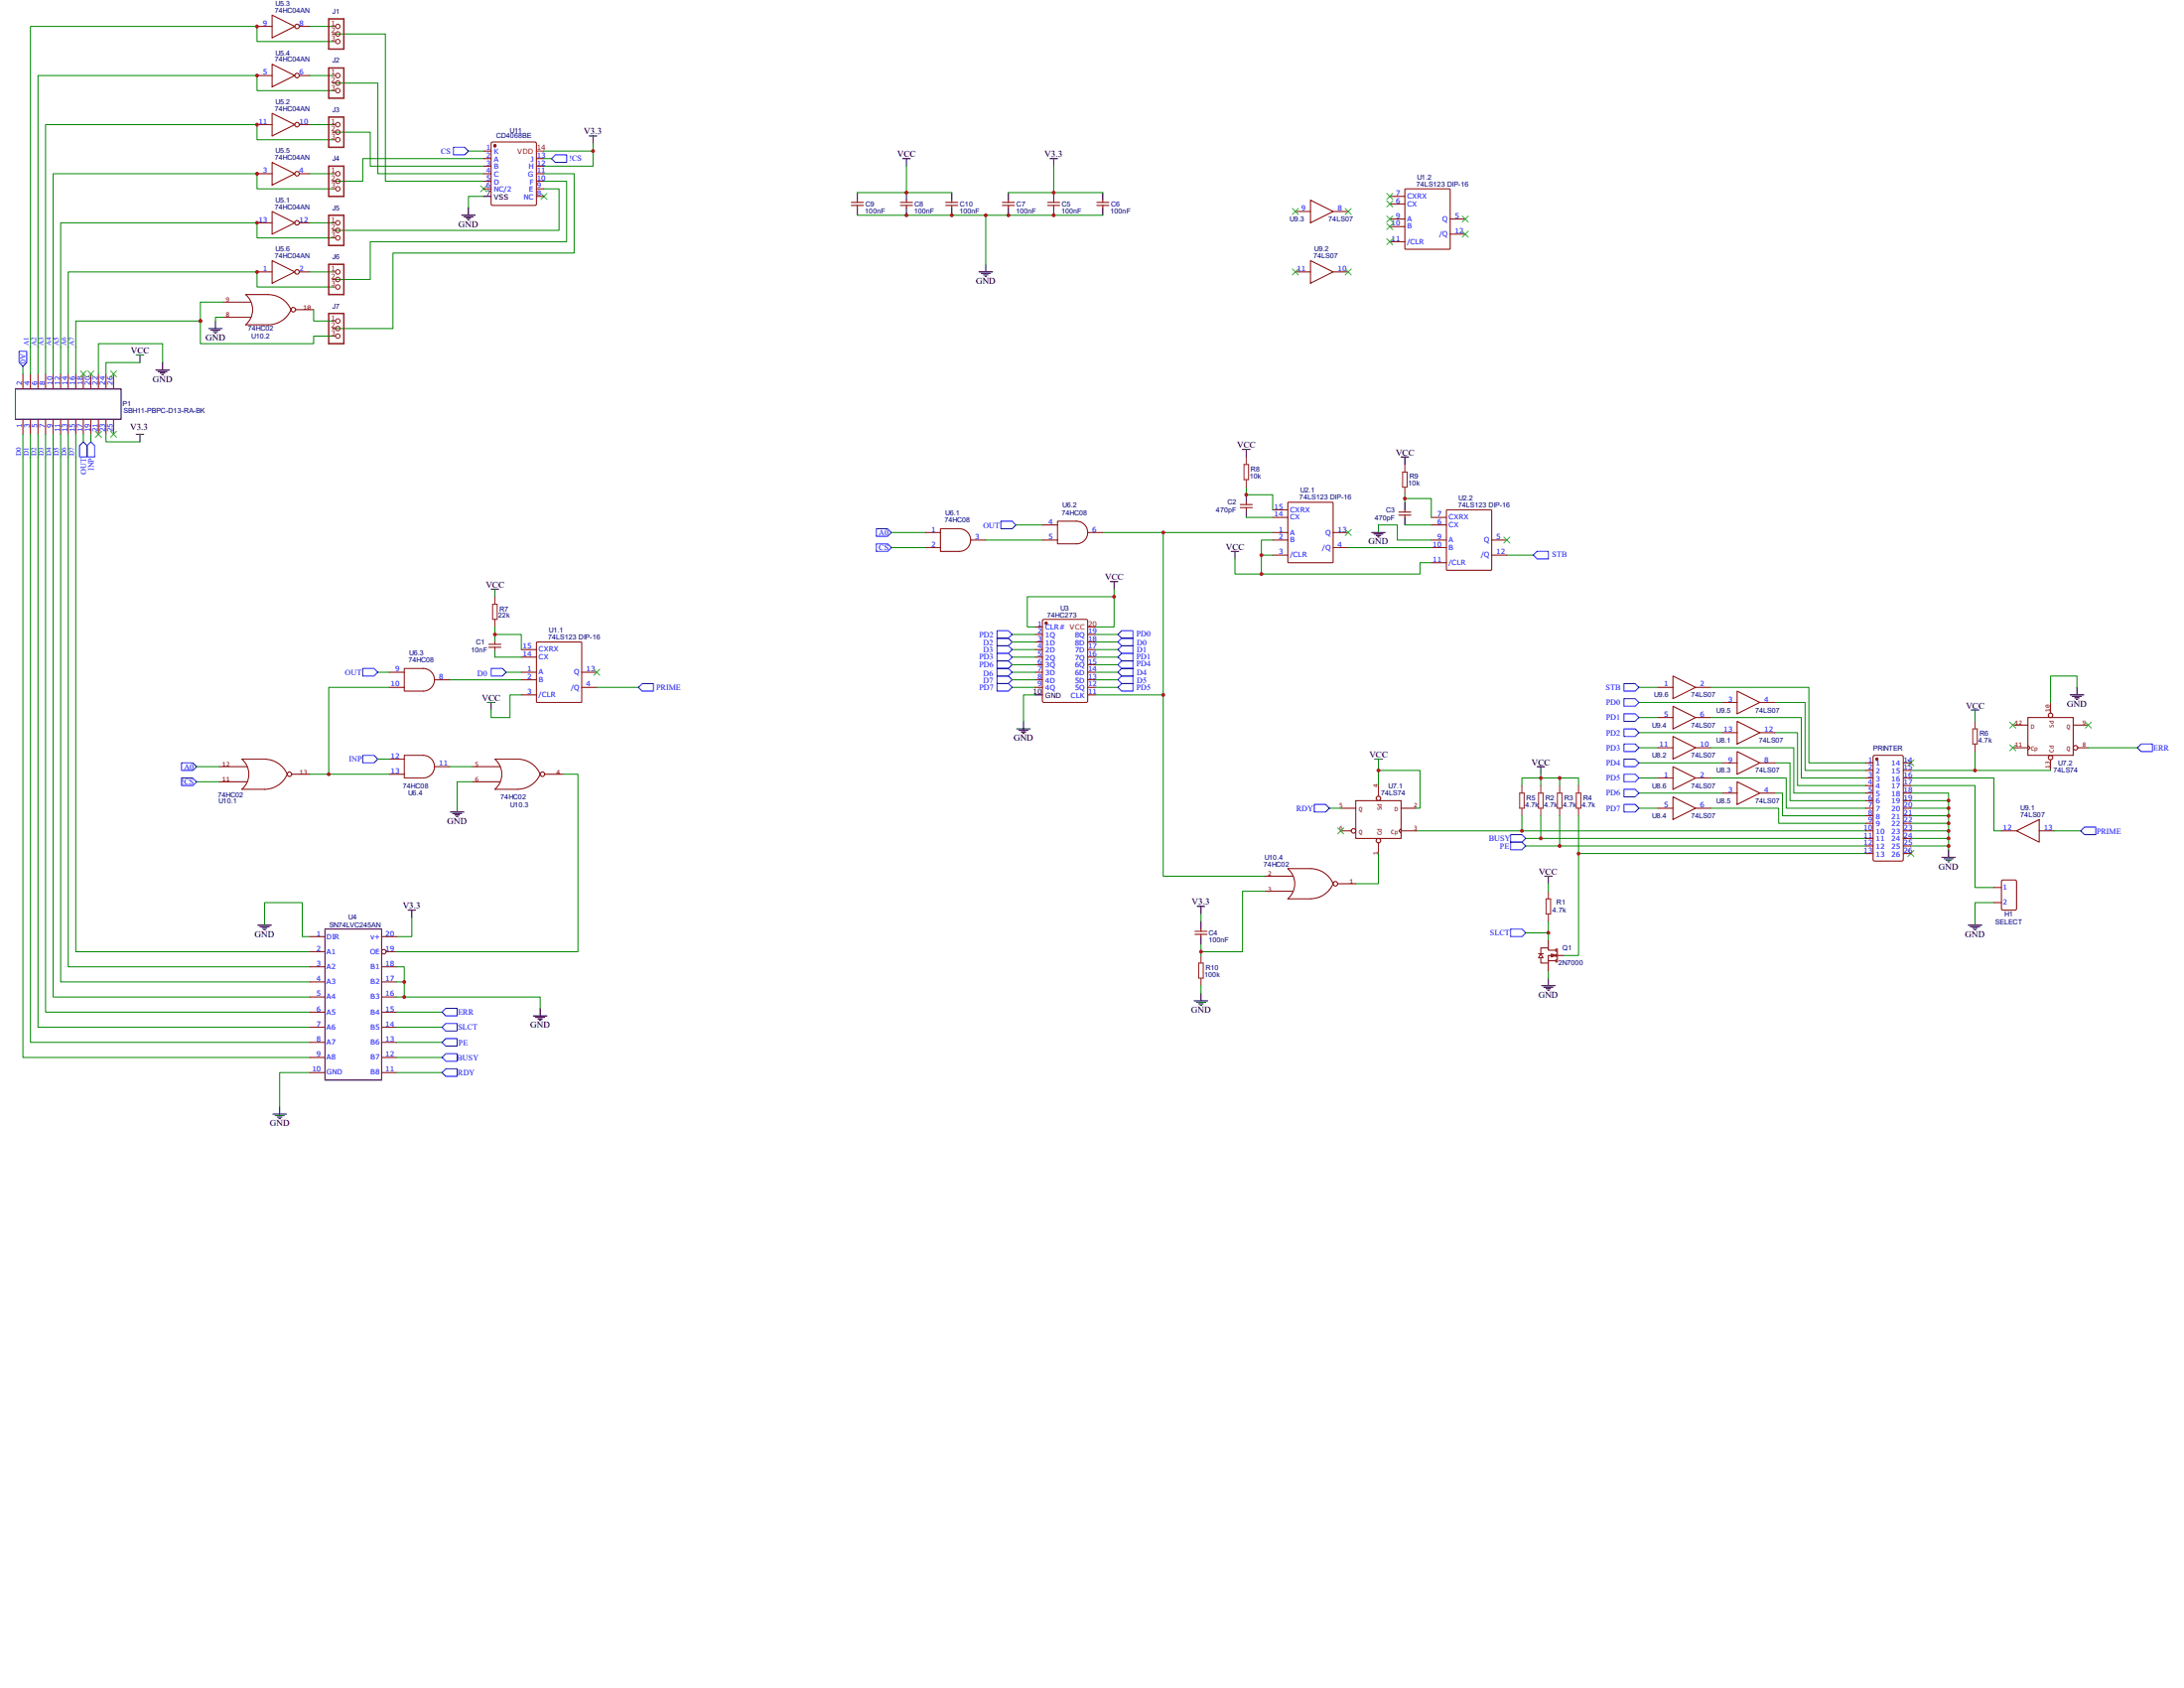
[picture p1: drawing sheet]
<svg xmlns="http://www.w3.org/2000/svg" width="279mm" height="216mm" viewBox="0 0 279 216" stroke-linecap="round" stroke-linejoin="round" font-family="sans-serif">
<g fill="none" stroke="#800" stroke-width=".13">
<path d="M32.9 15.9h1.9M32.9 9.7h1.9M32.9 3.4h1.9M34.8 14.5l2.9 1.4-2.9 1.5zM34.8 8.2l2.9 1.5-2.9 1.4zM34.8 1.9l2.9 1.5-2.9 1.4zM38.3 15.9h1.3M38.3 9.7h1.3M38.3 3.4h1.3M61.9 19.3h.9M62.9 18.2h5.7v8h-5.7zM32.9 34.8h1.9"/>
<path d="M32.9 28.5h1.9M32.9 22.2h1.9M34.8 33.3l2.9 1.5-2.9 1.4zM34.8 27.1l2.9 1.4-2.9 1.4zM34.8 20.8l2.9 1.4-2.9 1.5zM38.3 34.8h1.3M38.3 28.5h1.3M38.3 22.2h1.3M61.9 22.2h.9M61.9 20.3h.9M61.9 21.3h.9M61.9 23.2h.9"/>
<path d="M61.9 24.2h.9M68.6 22.2h1M68.6 20.3h1M68.6 21.3h1M68.6 23.2h1M68.6 24.2h1M68.6 25.1h1M108.9 25.9h1.6M108.9 26.3h1.6M109.7 25.6v.3M109.7 26.3v.3M115.2 25.9h1.5"/>
<path d="M115.2 26.3h1.5M116 25.6v.3M116 26.3v.3M121 25.9h1.5M121 26.3h1.5M121.8 25.6v.3M121.8 26.3v.3M128.2 25.9h1.6M128.2 26.3h1.6M129 25.6v.3M129 26.3v.3M134 25.9h1.6"/>
<path d="M134 26.3h1.6M134.8 25.6v.3M134.8 26.3v.3M140.3 25.9h1.6M140.3 26.3h1.6M141.1 25.6v.3M141.1 26.3v.3M165.7 27.1h1.9M167.6 25.6l2.9 1.5-2.9 1.4zM170.5 27.1h2M177.8 25.1h1.9M177.8 30.9h1.9"/>
<path d="M177.8 28h1.9M177.8 29h1.9M177.8 26.1h1.9M179.8 24.2h5.7v7.7h-5.7zM185.5 29.9h2M185.5 28h2M2.9 47.8v2M2.9 53.6v2M3.9 47.8v2M3.9 53.6v2M4.9 47.8v2M4.9 53.6v2"/>
<path d="M5.8 47.8v2M5.8 53.6v2M6.8 47.8v2M6.8 53.6v2M7.8 47.8v2M7.8 53.6v2M8.7 47.8v2M8.7 53.6v2M9.7 47.8v2M9.7 53.6v2M10.7 47.8v2M10.7 53.6v2"/>
<path d="M11.6 47.8v2M11.6 53.6v2M12.6 47.8v2M12.6 53.6v2M13.6 47.8v2M13.6 53.6v2M14.5 47.8v2M14.5 53.6v2M118.4 70h1.9M118.4 68.1h1.9M120.3 67.6h2.4a1.45 1.45 0 0 1 1.5 1.5 1.45 1.45 0 0 1-1.5 1.4h-2.4zM124.2 69.1h1.9"/>
<path d="M133.4 69.1h1.9M133.4 67.1h1.9M133.4 79.3h5.7v10.5h-5.7zM135.3 66.7h2.4a1.45 1.45 0 0 1 1.4 1.4 1.45 1.45 0 0 1-1.4 1.5h-2.4zM139.1 68.1h2M158.7 64.9h1.5M158.7 64.5h1.5M159.4 64.2v.3M159.4 64.9v.3M162.8 65.2h2M162.8 71h2M162.8 68.1h2"/>
<path d="M162.8 69.1h2M162.8 66.2h2M164.8 64.3h5.7v7.6h-5.7zM170.5 70h2M170.5 68.1h2M179 65.9h1.5M179 65.5h1.5M179.7 65.2v.3M179.7 65.9v.3M183.1 70h1.9M183.1 69.1h1.9M183.1 66.2h1.9"/>
<path d="M183.1 72h1.9M183.1 67.1h1.9M185.1 65.2h5.7v7.7h-5.7zM190.8 71h2M190.8 69.1h2M49.8 86h1.9M49.8 87.9h1.9M49.8 97.1h1.9M49.8 99h1.9M51.7 85.5h2.4a1.45 1.45 0 0 1 1.5 1.4 1.45 1.45 0 0 1-1.5 1.5h-2.4zM51.7 96.6h2.4a1.45 1.45 0 0 1 1.5 1.5 1.45 1.45 0 0 1-1.5 1.4h-2.4zM55.6 86.9h1.9"/>
<path d="M55.6 98.1h1.9M62.5 82.8h1.6M62.5 82.4h1.6M63.3 82.1v.3M63.3 82.8v.3M66.7 83.1h1.9M66.7 84h1.9M66.7 86h1.9M66.7 86.9h1.9M66.7 88.9h1.9M68.7 82.1h5.7v7.7h-5.7zM74.4 86h2"/>
<path d="M74.4 87.9h2M132.4 80.2h1M132.4 81.2h1M132.4 82.1h1M132.4 83.1h1M132.4 84h1M132.4 85h1M132.4 86h1M132.4 86.9h1M132.4 87.9h1M139.1 81.2h1M139.1 82.1h1"/>
<path d="M139.1 83.1h1M139.1 84h1M139.1 85h1M139.1 86h1M139.1 86.9h1M139.1 87.9h1M139.1 88.9h1M212.1 87.9h1.9M212.1 99.5h1.9M212.1 95.6h1.9M212.1 91.8h1.9M214 98.1l2.9 1.4-2.9 1.5z"/>
<path d="M214 94.2l2.9 1.4-2.9 1.5zM214 86.5l2.9 1.4-2.9 1.5zM214 90.3l2.9 1.5-2.9 1.4zM216.9 87.9h2M216.9 99.5h2M216.9 95.6h2M216.9 91.8h2M220.3 97.6h1.9M220.3 93.7h1.9M220.3 89.8h1.9M222.2 100l2.9 1.4-2.9 1.5zM222.2 96.1l2.9 1.5-2.9 1.4z"/>
<path d="M222.2 92.3l2.9 1.4-2.9 1.5zM222.2 88.4l2.9 1.4-2.9 1.5zM225.1 97.6h2M225.1 93.7h2M225.1 89.8h2M238.7 99.5h.9M238.7 97.6h.9M238.7 98.5h.9M239.7 96.7l3.6-.1 .2 .2v13.1l-.2 .2h-3.5l-.2-.2zM243.5 99.5h1M243.5 97.6h1M243.5 98.5h1"/>
<path d="M39.6 119.8h2M48.8 119.8h2M152.9 119.1h1.5M152.9 119.5h1.5M153.6 118.8v.3M153.6 119.5v.3M212.1 103.4h1.9M214 101.9l2.9 1.5-2.9 1.4zM216.9 103.4h2M220.3 101.4h1.9M225.1 101.4h2M238.7 101.4h.9"/>
<path d="M238.7 103.4h.9M238.7 106.3h.9M238.7 100.5h.9M238.7 102.4h.9M238.7 104.3h.9M238.7 105.3h.9M238.7 107.2h.9M238.7 108.2h.9M238.7 109.2h.9M243.5 101.4h1M243.5 103.4h1M243.5 106.3h1"/>
<path d="M243.5 100.5h1M243.5 102.4h1M243.5 104.3h1M243.5 105.3h1M243.5 107.2h1M243.5 108.2h1M243.5 109.2h1M255.1 113.5h.9M255.1 115.4h.9M256 106.3h2M256.1 112.6h1.8v3.8h-1.8zM258 106.3l2.9-1.5v2.9z"/>
<path d="M260.9 106.3h1.9M39.6 121.7h2M39.6 123.7h2M39.6 125.6h2M39.6 127.5h2M39.6 129.5h2M39.6 131.4h2M39.6 133.3h2M39.6 135.3h2M39.6 137.2h2M48.8 123.7h2M48.8 125.6h2"/>
<path d="M48.8 127.5h2M48.8 129.5h2M48.8 131.4h2M48.8 133.3h2M48.8 135.3h2M48.8 137.2h2M49.4 121.7h1.4"/>
<circle cx="38" cy="15.9" r=".29"/>
<circle cx="38" cy="9.7" r=".29"/>
<circle cx="38" cy="3.4" r=".29"/>
<circle cx="38" cy="22.2" r=".29"/>
<circle cx="38" cy="28.5" r=".29"/>
<circle cx="38" cy="34.8" r=".29"/>
<circle cx="49.1" cy="121.7" r=".29"/>
</g>
<g fill="#800" stroke="#800" stroke-width=".13">
<circle cx="133.8" cy="79.7" r=".15"/>
<circle cx="63.3" cy="18.6" r=".15"/>
<circle cx="240.1" cy="97.1" r=".15"/>
</g>
<g fill="none" stroke="#000" stroke-width=".13">
<path d="M75.4 17.4h1M75.9 17.4v1M59.1 27.5h1.7M59.4 27.7h1.1M59.6 27.9h.6M59.8 28.1h.2M59.9 26.6v.9M61.9 25.1h.9M109.7 24.6v1M109.7 26.6v.9M115.5 20.3h.9M116 20.3v1"/>
<path d="M116 24.6v1M116 26.6v.9M121.8 24.6v1M121.8 26.6v.9M125.2 34.8h1.8M125.5 35h1.2M125.8 35.2h.6M126 35.4h.2M126.1 33.8v1M129 24.6v1M129 26.6v.9M134.3 20.3h1"/>
<path d="M134.8 20.3v1M134.8 24.6v1M134.8 26.6v.9M141.1 24.6v1M141.1 26.6v.9M2 49.8h13.5v3.8h-13.5zM17.4 45.4h1M17.4 55.6h1M17.9 45.4v1M17.9 55.6v.9M19.9 47.3h1.8M20.2 47.5h1.2"/>
<path d="M20.5 47.7h.6M20.7 47.9h.2M20.8 46.4v.9M26.7 42h1.7M27 42.2h1.1M27.3 42.4h.6M27.5 42.6h.2M27.6 41.1v.9M159 57.5h.9M159.4 57.5v.9M179.2 58.4h1M179.7 58.4v1"/>
<path d="M62.8 75.4h1M63.3 75.4v.9M142 74.4h1M142.5 74.4v1M157.5 70.5h1M158 70.5v1M159.4 63.3v.9M159.4 65.2v1M179.7 64.2v1M179.7 66.2v.9M62.3 89.8h1M62.8 89.8v1"/>
<path d="M63.3 81.2v.9M63.3 83.1v.9M130.1 93.2h1.7M130.4 93.4h1.1M130.6 93.6h.6M130.8 93.8h.2M130.9 92.3v.9M132.4 88.9h1M175.9 97.1h.9M176.3 97.1v1M196.6 98.1h1M197.1 98.1v.9"/>
<path d="M252.2 90.8h.9M252.7 90.8v1M264.8 88.9h1.8M265.1 89.1h1.2M265.4 89.3h.6M265.6 89.5h.2M265.7 87.9v1M33 118.3h1.7M33.3 118.5h1.1M33.6 118.7h.5M33.7 118.9h.2M33.8 117.4v.9"/>
<path d="M41.6 118.8h7.2v19.4h-7.2zM52.2 116.4h1M52.7 116.4v1M57.6 103.9h1.8M57.9 104h1.2M58.2 104.2h.6M58.4 104.4h.2M58.5 102.9v1M153.2 115.9h.9M153.6 115.9v1M153.6 117.9v.9M153.6 119.8v1"/>
<path d="M197.6 112.1h1M198.1 112.1v.9M248.4 109.7h1.8M248.7 109.8h1.2M249 110h.6M249.2 110.2h.2M249.3 108.7v1M251.8 118.3h1.7M252.1 118.5h1.1M252.4 118.7h.6M252.6 118.9h.2M252.7 117.4v.9"/>
<path d="M68.2 129.9h1.8M68.5 130.1h1.2M68.8 130.3h.6M69 130.5h.2M69.1 129v.9M152.8 128h1.7M153.1 128.2h1.1M153.4 128.4h.5M153.5 128.6h.2M153.6 127v1M197.2 126.1h1.8M197.5 126.3h1.2"/>
<path d="M197.8 126.5h.6M198 126.7h.2M198.1 125.1v1M34.9 142.5h1.7M35.2 142.7h1.2M35.5 142.9h.6M35.7 143.1h.2M35.8 141.5v1"/>
</g>
<path d="M68.6 19.3h1M139.1 80.2h1" fill="none" stroke="#f00" stroke-width=".13"/>
<g fill="#000">
<path d="M2.9 58.4v.1zM2.8 58.4h.2z"/>
<path d="M3.9 44.3v.2zM3.8 44.4h.2z"/>
<path d="M3.9 58.4v.1zM3.8 58.4h.2z"/>
<path d="M4.9 44.3v.2zM4.8 44.4h.2z"/>
<path d="M4.9 58.4v.1zM4.8 58.4h.2z"/>
<path d="M5.8 44.3v.2zM5.7 44.4h.2z"/>
<path d="M5.8 58.4v.1zM5.7 58.4h.2z"/>
<path d="M6.8 44.3v.2zM6.7 44.4h.2z"/>
<path d="M6.8 58.4v.1zM6.7 58.4h.2z"/>
<path d="M7.8 44.3v.2zM7.7 44.4h.2z"/>
<path d="M7.8 58.4v.1zM7.7 58.4h.2z"/>
<path d="M8.7 44.3v.2zM8.6 44.4h.2z"/>
<path d="M8.7 58.4v.1zM8.6 58.4h.2z"/>
<path d="M9.7 44.3v.2zM9.6 44.4h.2z"/>
<path d="M9.7 58.4v.1zM9.6 58.4h.2z"/>
</g>
<g fill="none" stroke="#080" stroke-width=".13">
<path d="M39.6 15.9h2.9M39.6 9.7h2.9M39.6 3.4h2.9M42.5 10.6h5.8v11.6h13.6M42.5 4.3h6.8v18.9h12.6M42.5 16.9h4.9v4.4h14.5M42.5 17.9h-9.6v-2h-27.1v31.9M42.5 11.6h-9.6v-1.9h-28v38.1M42.5 5.3h-9.6v-1.9h-29v44.4M59.9 19.3h2M75.9 19.3v2h-6.3M75.9 18.4v.9h-6.3"/>
<path d="M28.5 38.6h-2.9v2.5M39.6 34.8h2.9M39.6 28.5h2.9M39.6 22.2h2.9M40.1 39.6v1.5h2.4M42.5 36.7h-9.6v-1.9h-24.2v13M42.5 30.4h-9.6v-1.9h-25.1v19.3M42.5 24.2h-9.6v-2h-26.1v25.6M61.9 20.3h-15.5v2.9h-3.9M61.9 25.1h-2v1.5M69.6 23.2h2.9v7.7h-25.1v4.8h-4.9M69.6 22.2h3.9v10.2h-23.2v9.6h-7.8"/>
<path d="M69.6 24.2h1.9v5.3h-29M69.6 20.3h1M109.7 24.6h12.1M109.7 27.5h31.4M116 21.3v3.3M126.1 27.5v6.3M134.8 21.3v3.3h-5.8M134.8 24.6h6.3M2.9 55.6v79.7h36.7M2.9 46.9v.9M3.9 55.6v77.7h35.7M4.9 55.6v75.8h34.7"/>
<path d="M5.8 55.6v73.9h33.8M6.8 55.6v71.9h32.8M7.8 55.6v70h31.8M8.7 55.6v68.1h30.9M9.7 55.6v66.1h29.9M10.7 55.6v.9M11.6 55.6v.9M13.6 55.6v.9h4.3M17.9 46.4h-4.3v1.4M20.8 46.4v-2.4h-8.2v3.8M28.5 40.6h-.9v.5M42.5 43h-2.4v1h-14.5v-2.9h-15.9v6.7"/>
<path d="M114 68.1h4.4M114 70h4.4M126.1 69.1h7.3M130 67.1h3.4M141.1 68.1h7.7v20.8h-8.7M142.5 75.4v4.8h-2.4M142.5 76.3h-11.1v3.9h1M148.8 68.1h14M159.4 62.3v1h3.4v1.9M159.4 66.2h3.4M162.8 71h-1.4v2.4h-3.4v-1.9M162.8 69.1h-1.4v1.9"/>
<path d="M179.7 63.3v.5h3.4v2.4M179.7 67.1h3.4M192.8 71h3.3M25.2 98.1h2.8M25.2 100h2.8M39.6 99h10.2M48.3 86h1.5M48.3 97.1h1.5M49.8 87.9h-7.7v11.1M57.5 98.1h2.9M57.5 86.9h9.2M60.4 100h-1.9v2.9"/>
<path d="M63.3 80.2v1h3.4v1.9M63.3 84h3.4M64.8 86h1.9M66.7 88.9h-1.5v2.9h-2.4v-1M72 99h1.9v22.7h-23.1M76.4 87.9h5.3M129.5 82.1h2.9M129.5 83.1h2.9M129.5 86h2.9M129.5 86.9h2.9M129.5 81.2h2.9M129.5 84h2.9"/>
<path d="M129.5 85h2.9M129.5 87.9h2.9M132.4 88.9h-1.5v3.4M140.1 82.1h2.9M140.1 83.1h2.9M140.1 86h2.9M140.1 86.9h2.9M140.1 81.2h2.9M140.1 84h2.9M140.1 85h2.9M140.1 87.9h2.9M148.8 88.9v23.2h13.1"/>
<path d="M176.3 98.5h5.4v4.9h-.5M176.3 98.1v2.4M197.1 99v1.5M199.5 99.5h2.4v1M209.7 87.9h2.4M209.7 89.8h10.6M209.7 91.8h2.4M209.7 93.7h10.6M209.7 95.6h2.4M209.7 97.6h10.6M209.7 99.5h2.4M218.9 99.5h9.6v3.9h10.2"/>
<path d="M218.9 95.6h10.6v5.8h9.2M218.9 91.8h11.5v7.7h8.3M218.9 87.9h12.5v9.7h7.3M227.1 97.6h1.9v4.8h9.7M227.1 93.7h2.9v6.8h8.7M227.1 89.8h3.8v8.7h7.8M244.5 99.5h10.6v6.8h.9M244.5 98.5h17.8M252.7 91.8v.5M252.7 96.1v2.4M265.7 87.9v-1.4h-3.4v3.3M267.2 95.6h6.2"/>
<path d="M33.8 117.4v-2h4.9v4.4h.9M52.7 117.4v2.4h-1.9M153.6 116.9v1M161.9 114h-2.9v7.7h-5.4M170.1 103.4h1.4M176.3 109.2v3.8h-2.9M181.2 106.3h57.5M194.7 100.5v-1h4.8v1M194.7 104.3v2M195.2 108.2h43.5M195.2 107.2h43.5M195.2 119.3h2.9"/>
<path d="M197.1 104.3v2.9M198.1 113v1M198.1 117.9v2.4M199.5 104.3v3.9M201.9 104.3v17.9h-1.9M201.9 109.2h36.8M209.7 103.4h2.4M209.7 101.4h10.6M218.9 103.4h8.6v1.9h11.2M227.1 101.4h.9v2.9h10.7M244.5 101.4h4.8v7.3M244.5 100.5h8.2v13h2.4"/>
<path d="M244.5 108.2h4.8M244.5 107.2h4.8M244.5 106.3h4.8M244.5 105.3h4.8M244.5 104.3h4.8M244.5 103.4h4.8M244.5 102.4h4.8M255.1 115.4h-2.4v2M262.8 106.3h3.4M39.6 137.2h-3.8v4.3M50.8 127.5h18.3v1.5M50.8 125.6h.9v1.9"/>
<path d="M50.8 123.7h.9v1.9M50.8 135.3h5.7M50.8 133.3h5.7M50.8 131.4h5.7M50.8 129.5h5.7M50.8 137.2h5.7M153.6 120.8v1.4M153.6 126.1v.9M198.1 124.1v1"/>
</g>
<g fill="#000" stroke="#3c3" stroke-width=".13">
<path d="M61.5 23.8l.7 .7zM62.2 23.8l-.7 .7z"/>
<path d="M69.2 24.7l.8 .8zM70 24.7l-.8 .8z"/>
<path d="M165.3 26.7l.8 .7zM165.3 27.4l.8-.7z"/>
<path d="M172.1 26.7l.8 .7zM172.9 26.7l-.8 .7z"/>
<path d="M187.1 27.6l.7 .8zM187.8 27.6l-.7 .8z"/>
<path d="M10.3 47.4l.7 .8zM11 47.4l-.7 .8z"/>
<path d="M11.2 47.4l.8 .8zM11.2 48.2l.8-.8z"/>
<path d="M12.2 55.2l.8 .7zM13 55.2l-.8 .7z"/>
<path d="M14.1 47.4l.8 .8zM14.1 48.2l.8-.8z"/>
<path d="M14.1 55.2l.8 .7zM14.9 55.2l-.8 .7z"/>
<path d="M172.1 67.7l.8 .8zM172.9 67.7l-.8 .8z"/>
<path d="M192.4 68.7l.8 .8zM192.4 69.5l.8-.8z"/>
<path d="M76 85.6l.7 .8zM76.7 85.6l-.7 .8z"/>
<path d="M244.1 97.2l.7 .8zM244.8 97.2l-.7 .8z"/>
<path d="M257.1 92.4l.8 .7zM257.1 93.1l.8-.7z"/>
<path d="M257.1 95.3l.8 .7zM257.1 96l.8-.7z"/>
<path d="M266.8 92.4l.7 .7zM266.8 93.1l.7-.7z"/>
<path d="M171.1 105.9l.8 .8zM171.9 105.9l-.8 .8z"/>
<path d="M244.1 108.8l.7 .8zM244.1 109.6l.7-.8z"/>
</g>
<g fill="none" stroke="#00f" stroke-width=".13">
<path d="M58 18.8h1.4l.5 .5-.5 .5h-1.4zM70.6 20.3l.4-.5h1.5v1h-1.5zM2.4 44.9h1v1.5l-.5 .5-.5-.5zM10.7 56.5l.4 .5v1.4h-.9v-1.4zM11.6 56.5l.5 .5v1.4h-1v-1.4zM112.1 69.6h1.4l.5 .4-.5 .5h-1.4zM112.1 67.6h1.4l.5 .5-.5 .5h-1.4zM128 66.7h1.5l.5 .4-.5 .5h-1.5zM196.1 71l.5-.5h1.5v1h-1.5zM23.2 97.6h1.5l.5 .5-.5 .4h-1.5zM23.2 99.5h1.5l.5 .5-.5 .5h-1.5zM46.4 96.6h1.5l.4 .5-.4 .5h-1.5z"/>
<path d="M46.4 85.5h1.5l.4 .5-.4 .5h-1.5zM62.8 85.5h1.5l.5 .5-.5 .5h-1.5zM81.7 87.9l.5-.5h1.4v1h-1.4zM127.6 81.6h1.4l.5 .5-.5 .5h-1.4zM127.6 82.6h1.4l.5 .5-.5 .5h-1.4zM127.6 85.5h1.4l.5 .5-.5 .5h-1.4zM127.6 86.5h1.4l.5 .4-.5 .5h-1.4zM127.6 80.7h1.4l.5 .5-.5 .4h-1.4zM127.6 84.5h1.4l.5 .5-.5 .5h-1.4zM127.6 87.4h1.4l.5 .5-.5 .5h-1.4zM127.6 83.6h1.4l.5 .4-.5 .5h-1.4zM143 82.1l.5-.5h1.4v1h-1.4z"/>
<path d="M143 83.1l.5-.5h1.4v1h-1.4zM143.5 85.5h1.4v1h-1.4l-.5-.5zM143.5 86.5h1.4v.9h-1.4l-.5-.5zM143.5 80.7h1.4v.9h-1.4l-.5-.4zM143.5 83.6h1.4v.9h-1.4l-.5-.5zM143.5 84.5h1.4v1h-1.4l-.5-.5zM143.5 87.4h1.4v1h-1.4l-.5-.5zM207.7 89.4h1.5l.5 .4-.5 .5h-1.5zM207.7 91.3h1.5l.5 .5-.5 .5h-1.5zM207.7 93.2h1.5l.5 .5-.5 .5h-1.5zM207.7 95.2h1.5l.5 .4-.5 .5h-1.5zM207.7 97.1h1.5l.5 .5-.5 .5h-1.5z"/>
<path d="M207.7 99h1.5l.5 .5-.5 .5h-1.5zM207.7 87.4h1.5l.5 .5-.5 .5h-1.5zM273.4 95.6l.5-.4h1.5v.9h-1.5zM168.1 102.9h1.5l.5 .5-.5 .5h-1.5zM193.3 107.7h1.4l.5 .5-.5 .5h-1.4zM193.3 106.8h1.4l.5 .4-.5 .5h-1.4zM193.3 118.8h1.4l.5 .5-.5 .5h-1.4zM207.7 101h1.5l.5 .4-.5 .5h-1.5zM207.7 102.9h1.5l.5 .5-.5 .5h-1.5zM56.5 129.5l.5-.5h1.5v.9h-1.5zM57 134.8h1.5v.9h-1.5l-.5-.4zM57 132.8h1.5v1h-1.5l-.5-.5z"/>
<path d="M57 130.9h1.5v1h-1.5l-.5-.5zM57 136.7h1.5v1h-1.5l-.5-.5z"/>
</g>
<path d="M42.1 2.4h1.9v3.9h-1.9zM42.1 8.7h1.9v3.9h-1.9zM42.1 15h1.9v3.8h-1.9zM42.1 21.3h1.9v3.8h-1.9zM42.1 27.5h1.9v3.9h-1.9zM42.1 33.8h1.9v3.9h-1.9zM42.1 40.1h1.9v3.9h-1.9z" fill="none" stroke="#8d2323" stroke-width=".19"/>
<g fill="none" stroke="#8d2323" stroke-width=".13">
<path d="M42.5 15.9h.4M42.5 16.9h.4M42.5 17.9h.4M42.5 9.7h.4M42.5 10.6h.4M42.5 11.6h.4M42.5 3.4h.4M42.5 4.3h.4M42.5 5.3h.4M42.5 34.8h.4M42.5 35.7h.4M42.5 36.7h.4"/>
<path d="M42.5 28.5h.4M42.5 29.5h.4M42.5 30.4h.4M42.5 22.2h.4M42.5 23.2h.4M42.5 24.2h.4M42.5 41.1h.4M42.5 42h.4M42.5 43h.4M159.1 59.4h.6v1.9h-.6zM159.4 58.4v1M179.7 59.4v1"/>
<path d="M63 77.3h.6v1.9h-.6zM63.3 76.3v1M63.3 79.2v1M159.4 61.3v1M179.4 60.4h.6v1.9h-.6zM179.7 62.3v1M252.4 93.2h.6v2h-.6zM252.7 92.3v.9M252.7 95.2v.9M194.4 101.4h.6v2h-.6zM194.7 100.5v.9M194.7 103.4v.9"/>
<path d="M196.8 101.4h.6v2h-.6zM197.1 100.5v.9M197.1 103.4v.9M197.8 115h.6v1.9h-.6zM198.1 114v1M198.1 116.9v1M199.2 101.4h.6v2h-.6zM199.5 100.5v.9M199.5 103.4v.9M201.7 101.4h.5v2h-.5zM201.9 100.5v.9M201.9 103.4v.9"/>
<path d="M153.4 123.2h.5v1.9h-.5zM153.6 122.2v1M153.6 125.1v1"/>
<circle cx="43.2" cy="15.9" r=".29"/>
<circle cx="43.2" cy="9.7" r=".29"/>
<circle cx="43.2" cy="16.9" r=".29"/>
<circle cx="43.2" cy="4.3" r=".29"/>
<circle cx="43.2" cy="11.6" r=".29"/>
<circle cx="43.2" cy="17.9" r=".29"/>
<circle cx="43.2" cy="3.4" r=".29"/>
<circle cx="43.2" cy="10.6" r=".29"/>
<circle cx="43.2" cy="5.3" r=".29"/>
<circle cx="43.2" cy="36.7" r=".29"/>
<circle cx="43.2" cy="30.4" r=".29"/>
<circle cx="43.2" cy="23.2" r=".29"/>
<circle cx="43.2" cy="22.2" r=".29"/>
<circle cx="43.2" cy="29.5" r=".29"/>
<circle cx="43.2" cy="28.5" r=".29"/>
<circle cx="43.2" cy="24.2" r=".29"/>
<circle cx="43.2" cy="34.8" r=".29"/>
<circle cx="43.2" cy="35.7" r=".29"/>
<circle cx="43.2" cy="43" r=".29"/>
<circle cx="43.2" cy="42" r=".29"/>
<circle cx="43.2" cy="41.1" r=".29"/>
</g>
<g fill="none" stroke="#840000" stroke-width=".13">
<path d="M28.5 38.6h3.6M37.2 39.6a3.2 3.2 0 0 0-2.9-1.9h-2.9a2.53 2.53 0 0 1 0 3.8h2.9a3.2 3.2 0 0 0 2.9-1.9M37.8 39.6h2.3M28.5 40.6h3.6M28 100h3.6M28 98.1h3.6M30.9 97.1h2.9a3.2 3.2 0 0 1 2.9 1.9 3.1 3.1 0 0 1-2.9 2h-2.9a2.53 2.53 0 0 0 0-3.9zM37.3 99h2.3M60.4 100h3.6M60.4 98.1h3.6M69.7 99h2.3M257.5 95.6h1.9"/>
<path d="M257.5 92.7h1.9M259.4 91.8h5.8v4.8h-5.8zM259.4 95.4l.3 .2-.3 .3M262.3 89.8v1.4M262.3 97.2v1.3M265.2 92.7h2M265.8 95.6h1.4M66.2 100.9a3.2 3.2 0 0 0 2.9-1.9 3.2 3.2 0 0 0-2.9-1.9h-2.9a2.53 2.53 0 0 1 0 3.9h2.9M161.9 112.1h3.5M161.9 114h3.5M164.7 111.1h2.9a3.1 3.1 0 0 1 2.9 1.9 3.2 3.2 0 0 1-2.9 2h-2.9a2.53 2.53 0 0 0 0-3.9zM171.1 113h2.3"/>
<path d="M171.5 103.4h1.9M171.5 106.3h1.4M173.4 102.4h5.8v4.8h-5.8zM176.3 100.5v1.3M176.3 107.8v1.4M179.2 106l-.2 .3 .2 .3M179.2 103.4h2M179.2 106.3h2"/>
<circle cx="37.5" cy="39.6" r=".29"/>
<circle cx="37" cy="99" r=".29"/>
<circle cx="69.4" cy="99" r=".29"/>
<circle cx="262.3" cy="96.9" r=".29"/>
<circle cx="262.3" cy="91.5" r=".29"/>
<circle cx="265.5" cy="95.6" r=".29"/>
<circle cx="170.8" cy="113" r=".29"/>
<circle cx="173.2" cy="106.3" r=".29"/>
<circle cx="176.3" cy="107.5" r=".29"/>
<circle cx="176.3" cy="102.1" r=".29"/>
</g>
<path d="M198.5 122l.5 .2-.5 .2z" fill="#fefefe" stroke="#800" stroke-width=".13"/>
<g fill="none" stroke="#800" stroke-width=".13">
<path d="M165.7 34.8h1.9M167.6 33.3l2.9 1.5-2.9 1.4zM170.5 34.8h2M196.8 122h.6M197.1 122l.3 .5h-.6zM198.1 122.9h.9M198.1 120.3v.9M198.1 123.2v.9M199 121.5h-.9v-.3h-1v.8M199 122.2h-.9v1h-1v-.7M199 121.3v.4M199 122v.4"/>
<path d="M199 122.7v.4M199.2 121.3v1.8M199.2 122.2h.8"/>
</g>
<path d="M266.2 106.3l.5-.5h1.4v1h-1.4z" fill="none" stroke="#00f" stroke-width=".13"/>
<path d="M172.5 70h10.6M176.3 67.1h2.5v2h4.3M179.7 63.8v.4M183.1 72h-1.4v1.4h-20.3" fill="none" stroke="#080" stroke-width=".13"/>
<path d="M175.5 68.1h1.7M175.8 68.3h1.1M176.1 68.5h.5M176.2 68.7h.2M176.3 67.1v1" fill="none" stroke="#000" stroke-width=".13"/>
<g fill="#000" stroke="#3c3" stroke-width=".13">
<path d="M165.3 34.4l.8 .8zM166.1 34.4l-.8 .8z"/>
<path d="M172.1 34.4l.8 .8zM172.9 34.4l-.8 .8z"/>
<path d="M177.4 30.5l.8 .8zM177.4 31.3l.8-.8z"/>
<path d="M177.4 28.6l.8 .8zM177.4 29.4l.8-.8z"/>
<path d="M177.4 27.6l.8 .8zM178.2 27.6l-.8 .8z"/>
<path d="M177.4 25.7l.8 .8zM177.4 26.5l.8-.8z"/>
<path d="M177.4 24.7l.8 .8zM178.2 24.7l-.8 .8z"/>
<path d="M187.1 29.6l.7 .7zM187.1 30.3l.7-.7z"/>
</g>
<g fill="#c00">
<circle cx="75.9" cy="19.3" r=".24"/>
<circle cx="32.9" cy="28.5" r=".24"/>
<circle cx="32.9" cy="34.8" r=".24"/>
<circle cx="32.9" cy="22.2" r=".24"/>
<circle cx="32.9" cy="15.9" r=".24"/>
<circle cx="32.9" cy="9.7" r=".24"/>
<circle cx="32.9" cy="3.4" r=".24"/>
<circle cx="148.8" cy="68.1" r=".24"/>
<circle cx="161.4" cy="71" r=".24"/>
<circle cx="159.4" cy="63.3" r=".24"/>
<circle cx="249.3" cy="108.2" r=".24"/>
<circle cx="249.3" cy="107.2" r=".24"/>
<circle cx="249.3" cy="106.3" r=".24"/>
<circle cx="249.3" cy="105.3" r=".24"/>
<circle cx="249.3" cy="104.3" r=".24"/>
<circle cx="249.3" cy="103.4" r=".24"/>
<circle cx="249.3" cy="102.4" r=".24"/>
<circle cx="51.7" cy="127.5" r=".24"/>
<circle cx="51.7" cy="125.6" r=".24"/>
<circle cx="197.1" cy="99.5" r=".24"/>
<circle cx="199.5" cy="99.5" r=".24"/>
<circle cx="176.3" cy="98.5" r=".24"/>
<circle cx="142.5" cy="76.3" r=".24"/>
<circle cx="148.8" cy="88.9" r=".24"/>
<circle cx="153.6" cy="121.7" r=".24"/>
<circle cx="194.7" cy="106.3" r=".24"/>
<circle cx="199.5" cy="108.2" r=".24"/>
<circle cx="197.1" cy="107.2" r=".24"/>
<circle cx="252.7" cy="98.5" r=".24"/>
<circle cx="42.1" cy="99" r=".24"/>
<circle cx="63.3" cy="81.2" r=".24"/>
<circle cx="25.6" cy="41.1" r=".24"/>
<circle cx="116" cy="24.6" r=".24"/>
<circle cx="116" cy="27.5" r=".24"/>
<circle cx="121.8" cy="27.5" r=".24"/>
<circle cx="129" cy="27.5" r=".24"/>
<circle cx="134.8" cy="27.5" r=".24"/>
<circle cx="134.8" cy="24.6" r=".24"/>
<circle cx="126.1" cy="27.5" r=".24"/>
<circle cx="198.1" cy="119.3" r=".24"/>
<circle cx="201.9" cy="109.2" r=".24"/>
<circle cx="161.4" cy="73.4" r=".24"/>
<circle cx="179.7" cy="63.8" r=".24"/>
</g>
<g font-size="1.2">
<text x="74.7" y="17.2">V3.3</text>
<text x="114.8" y="20.1">VCC</text>
<text x="133.6" y="20.1">V3.3</text>
<text x="58.7" y="29.1">GND</text>
<text x="124.9" y="36.3">GND</text>
<text x="16.7" y="45.2">VCC</text>
<text x="26.3" y="43.6">GND</text>
<text x="19.5" y="48.9">GND</text>
<text x="16.6" y="55">V3.3</text>
<text x="158.3" y="57.3">VCC</text>
<text x="178.6" y="58.3">VCC</text>
<text x="156.8" y="70.3">VCC</text>
<text x="175.1" y="69.7">GND</text>
<text x="62.2" y="75.2">VCC</text>
<text x="141.4" y="74.2">VCC</text>
<text x="61.7" y="89.7">VCC</text>
<text x="129.7" y="94.8">GND</text>
<text x="251.5" y="90.6">VCC</text>
<text x="264.5" y="90.4">GND</text>
<text x="175.2" y="96.9">VCC</text>
<text x="196" y="97.9">VCC</text>
<text x="57.2" y="105.4">GND</text>
<text x="196.9" y="111.9">VCC</text>
<text x="248" y="111.2">GND</text>
<text x="32.6" y="119.9">GND</text>
<text x="51.5" y="116.2">V3.3</text>
<text x="152.5" y="115.7">V3.3</text>
<text x="251.4" y="119.9">GND</text>
<text x="67.9" y="131.5">GND</text>
<text x="152.4" y="129.6">GND</text>
<text x="196.8" y="127.6">GND</text>
<text x="34.5" y="144">GND</text>
</g>
<g font-size="1" fill="#00f">
<text x="56.4" y="19.7">CS</text>
<text x="72.8" y="20.6">!CS</text>
<text x="2.6" y="45.3" transform="rotate(90 2.6 45.3)">A0</text>
<text x="11" y="60.7" transform="rotate(-90 11 60.7)">OUT</text>
<text x="12" y="60.2" transform="rotate(-90 12 60.2)">INP</text>
<text x="112.4" y="70.4">CS</text>
<text x="112.4" y="68.5">A0</text>
<text x="125.8" y="67.5">OUT</text>
<text x="198.6" y="71.2">STB</text>
<text x="125.3" y="81.5">PD2</text>
<text x="125.8" y="82.6">D2</text>
<text x="125.8" y="83.5">D3</text>
<text x="145.4" y="81.4">PD0</text>
<text x="145.4" y="82.5">D0</text>
<text x="145.4" y="83.5">D1</text>
<text x="44.2" y="86.3">OUT</text>
<text x="61.1" y="86.5">D0</text>
<text x="84" y="88.2">PRIME</text>
<text x="125.3" y="85.4">PD6</text>
<text x="125.3" y="88.3">PD7</text>
<text x="125.3" y="84.3">PD3</text>
<text x="125.8" y="86.4">D6</text>
<text x="125.8" y="87.4">D7</text>
<text x="145.4" y="84.3">PD1</text>
<text x="145.4" y="85.3">PD4</text>
<text x="145.4" y="88.3">PD5</text>
<text x="145.4" y="86.3">D4</text>
<text x="145.4" y="87.4">D5</text>
<text x="205.4" y="88.3">STB</text>
<text x="205.5" y="90.2">PD0</text>
<text x="205.5" y="92.1">PD1</text>
<text x="205.5" y="94.1">PD2</text>
<text x="205.5" y="96">PD3</text>
<text x="275.5" y="96">ERR</text>
<text x="23.2" y="100.3">!CS</text>
<text x="23.6" y="98.4">A0</text>
<text x="44.6" y="97.4">INP</text>
<text x="205.5" y="97.9">PD4</text>
<text x="205.5" y="99.9">PD5</text>
<text x="205.5" y="101.8">PD6</text>
<text x="165.9" y="103.7">RDY</text>
<text x="190.5" y="107.6">BUSY</text>
<text x="205.5" y="103.7">PD7</text>
<text x="268.2" y="106.6">PRIME</text>
<text x="191.9" y="108.5">PE</text>
<text x="190.6" y="119.7">SLCT</text>
<text x="58.6" y="131.7">SLCT</text>
<text x="58.6" y="129.8">ERR</text>
<text x="58.5" y="135.6">BUSY</text>
<text x="58.6" y="137.5">RDY</text>
<text x="58.7" y="133.8">PE</text>
</g>
<g font-size=".9" fill="#00f">
<text x="33.7" y="3.3">9</text>
<text x="38.3" y="3.3">8</text>
<text x="33.7" y="9.6">5</text>
<text x="38.3" y="9.6">6</text>
<text x="33.1" y="15.8">11</text>
<text x="38.3" y="15.8">10</text>
<text x="33.7" y="22.1">3</text>
<text x="38.3" y="22.1">4</text>
<text x="62.2" y="19.2">1</text>
<text x="62.2" y="20.2">2</text>
<text x="62.2" y="21.2">3</text>
<text x="62.2" y="22.1">4</text>
<text x="62.2" y="23.1">5</text>
<text x="63.2" y="19.7">K</text>
<text x="63.2" y="20.7">A</text>
<text x="63.2" y="21.6">B</text>
<text x="63.2" y="22.6">C</text>
<text x="63.2" y="23.6">D</text>
<text x="67.6" y="22.6">G</text>
<text x="67.6" y="21.6">H</text>
<text x="67.8" y="23.6">F</text>
<text x="67.9" y="20.7">J</text>
<text x="68.7" y="23.1">10</text>
<text x="68.7" y="22.1">11</text>
<text x="68.7" y="21.2">12</text>
<text x="68.7" y="20.2">13</text>
<text x="33.1" y="28.4">13</text>
<text x="38.3" y="28.4">12</text>
<text x="62.2" y="24.1">6</text>
<text x="63.2" y="24.5">NC/2</text>
<text x="67" y="25.5">NC</text>
<text x="67.7" y="24.5">E</text>
<text x="68.7" y="25">8</text>
<text x="68.7" y="24.1">9</text>
<text x="166.5" y="27">9</text>
<text x="171.1" y="27">8</text>
<text x="178" y="28.9">10</text>
<text x="178.6" y="25">7</text>
<text x="178.6" y="27.9">9</text>
<text x="178.6" y="26">6</text>
<text x="180" y="25.4">CXRX</text>
<text x="180" y="28.3">A</text>
<text x="180" y="29.3">B</text>
<text x="180" y="26.4">CX</text>
<text x="184.5" y="28.3">Q</text>
<text x="186.1" y="29.9">12</text>
<text x="186.1" y="27.9">5</text>
<text x="33.7" y="34.7">1</text>
<text x="38.3" y="34.7">2</text>
<text x="165.9" y="34.7">11</text>
<text x="171.1" y="34.7">10</text>
<text x="178" y="30.8">11</text>
<text x="180" y="31.2">/CLR</text>
<text x="184.1" y="30.2">/Q</text>
<text x="3.7" y="44.2" transform="rotate(-90 3.7 44.2)">A1</text>
<text x="4.6" y="44.2" transform="rotate(-90 4.6 44.2)">A2</text>
<text x="5.6" y="44.2" transform="rotate(-90 5.6 44.2)">A3</text>
<text x="6.6" y="44.2" transform="rotate(-90 6.6 44.2)">A4</text>
<text x="7.5" y="44.2" transform="rotate(-90 7.5 44.2)">A5</text>
<text x="8.5" y="44.2" transform="rotate(-90 8.5 44.2)">A6</text>
<text x="9.5" y="44.2" transform="rotate(-90 9.5 44.2)">A7</text>
<text x="2.8" y="49.3" transform="rotate(-90 2.8 49.3)">2</text>
<text x="3.8" y="49.3" transform="rotate(-90 3.8 49.3)">4</text>
<text x="4.8" y="49.3" transform="rotate(-90 4.8 49.3)">6</text>
<text x="5.7" y="49.3" transform="rotate(-90 5.7 49.3)">8</text>
<text x="6.7" y="49.3" transform="rotate(-90 6.7 49.3)">10</text>
<text x="7.7" y="49.3" transform="rotate(-90 7.7 49.3)">12</text>
<text x="8.6" y="49.3" transform="rotate(-90 8.6 49.3)">14</text>
<text x="9.6" y="49.3" transform="rotate(-90 9.6 49.3)">16</text>
<text x="10.6" y="49.3" transform="rotate(-90 10.6 49.3)">18</text>
<text x="11.5" y="49.3" transform="rotate(-90 11.5 49.3)">20</text>
<text x="12.5" y="49.3" transform="rotate(-90 12.5 49.3)">22</text>
<text x="13.5" y="49.3" transform="rotate(-90 13.5 49.3)">24</text>
<text x="14.4" y="49.3" transform="rotate(-90 14.4 49.3)">26</text>
<text x="2.7" y="58.3" transform="rotate(-90 2.7 58.3)">D0</text>
<text x="2.8" y="54.7" transform="rotate(-90 2.8 54.7)">1</text>
<text x="3.7" y="58.3" transform="rotate(-90 3.7 58.3)">D1</text>
<text x="3.8" y="54.7" transform="rotate(-90 3.8 54.7)">3</text>
<text x="4.6" y="58.3" transform="rotate(-90 4.6 58.3)">D2</text>
<text x="4.8" y="54.7" transform="rotate(-90 4.8 54.7)">5</text>
<text x="5.6" y="58.3" transform="rotate(-90 5.6 58.3)">D3</text>
<text x="5.7" y="54.7" transform="rotate(-90 5.7 54.7)">7</text>
<text x="6.6" y="58.3" transform="rotate(-90 6.6 58.3)">D4</text>
<text x="6.7" y="54.7" transform="rotate(-90 6.7 54.7)">9</text>
<text x="7.5" y="58.3" transform="rotate(-90 7.5 58.3)">D5</text>
<text x="7.7" y="55.3" transform="rotate(-90 7.7 55.3)">11</text>
<text x="8.5" y="58.3" transform="rotate(-90 8.5 58.3)">D6</text>
<text x="8.6" y="55.3" transform="rotate(-90 8.6 55.3)">13</text>
<text x="9.5" y="58.3" transform="rotate(-90 9.5 58.3)">D7</text>
<text x="9.6" y="55.3" transform="rotate(-90 9.6 55.3)">15</text>
<text x="10.6" y="55.3" transform="rotate(-90 10.6 55.3)">17</text>
<text x="11.5" y="55.3" transform="rotate(-90 11.5 55.3)">19</text>
<text x="12.5" y="55.3" transform="rotate(-90 12.5 55.3)">21</text>
<text x="13.5" y="55.3" transform="rotate(-90 13.5 55.3)">23</text>
<text x="14.4" y="55.3" transform="rotate(-90 14.4 55.3)">25</text>
<text x="163" y="65.1">15</text>
<text x="165" y="65.5">CXRX</text>
<text x="119.2" y="68">1</text>
<text x="119.2" y="69.9">2</text>
<text x="124.8" y="69">3</text>
<text x="134.1" y="67">4</text>
<text x="134.1" y="69">5</text>
<text x="139.7" y="68">6</text>
<text x="163" y="66.1">14</text>
<text x="163.6" y="70.9">3</text>
<text x="163.6" y="68">1</text>
<text x="163.6" y="69">2</text>
<text x="165" y="71.3">/CLR</text>
<text x="165" y="68.4">A</text>
<text x="165" y="69.4">B</text>
<text x="165" y="66.5">CX</text>
<text x="169.2" y="70.3">/Q</text>
<text x="169.5" y="68.4">Q</text>
<text x="171.1" y="69.9">4</text>
<text x="171.1" y="68">13</text>
<text x="183.3" y="71.9">11</text>
<text x="183.3" y="69.9">10</text>
<text x="183.9" y="66.1">7</text>
<text x="183.9" y="69">9</text>
<text x="183.9" y="67">6</text>
<text x="185.3" y="66.5">CXRX</text>
<text x="185.3" y="69.4">A</text>
<text x="185.3" y="70.3">B</text>
<text x="185.3" y="67.4">CX</text>
<text x="189.5" y="71.3">/Q</text>
<text x="189.8" y="69.4">Q</text>
<text x="191.4" y="70.9">12</text>
<text x="191.4" y="69">5</text>
<text x="185.3" y="72.3">/CLR</text>
<text x="66.9" y="83">15</text>
<text x="66.9" y="84">14</text>
<text x="68.9" y="83.4">CXRX</text>
<text x="132.7" y="80.1">1</text>
<text x="132.7" y="81.1">2</text>
<text x="132.7" y="82">3</text>
<text x="132.7" y="83">4</text>
<text x="132.7" y="84">5</text>
<text x="133.7" y="80.6">CLR# VCC</text>
<text x="133.7" y="81.5">1Q</text>
<text x="133.7" y="82.5">1D</text>
<text x="133.7" y="83.5">2D</text>
<text x="137.5" y="83.5">7D</text>
<text x="137.5" y="82.5">8D</text>
<text x="137.5" y="81.5">8Q</text>
<text x="139.2" y="84">16</text>
<text x="139.2" y="83">17</text>
<text x="139.2" y="82">18</text>
<text x="139.2" y="81.1">19</text>
<text x="50" y="87.8">10</text>
<text x="50.6" y="85.9">9</text>
<text x="56.2" y="86.9">8</text>
<text x="67.5" y="88.8">3</text>
<text x="67.5" y="85.9">1</text>
<text x="67.5" y="86.9">2</text>
<text x="68.9" y="89.2">/CLR</text>
<text x="68.9" y="86.3">A</text>
<text x="68.9" y="87.2">B</text>
<text x="68.9" y="84.3">CX</text>
<text x="73" y="88.2">/Q</text>
<text x="73.4" y="86.3">Q</text>
<text x="75" y="87.8">4</text>
<text x="75" y="85.9">13</text>
<text x="132.7" y="84.9">6</text>
<text x="132.7" y="85.9">7</text>
<text x="132.7" y="86.9">8</text>
<text x="132.7" y="87.8">9</text>
<text x="133.7" y="84.4">2Q</text>
<text x="133.7" y="85.4">3Q</text>
<text x="133.7" y="86.4">3D</text>
<text x="133.7" y="87.3">4D</text>
<text x="133.7" y="88.3">4Q</text>
<text x="137" y="89.3">CLK</text>
<text x="137.5" y="88.3">5Q</text>
<text x="137.5" y="87.3">5D</text>
<text x="137.5" y="86.4">6D</text>
<text x="137.5" y="85.4">6Q</text>
<text x="137.5" y="84.4">7Q</text>
<text x="139.2" y="88.8">11</text>
<text x="139.2" y="87.8">12</text>
<text x="139.2" y="86.9">13</text>
<text x="139.2" y="85.9">14</text>
<text x="139.2" y="84.9">15</text>
<text x="212.9" y="87.8">1</text>
<text x="217.5" y="87.8">2</text>
<text x="221.1" y="89.7">3</text>
<text x="225.7" y="89.7">4</text>
<text x="212.3" y="95.5">11</text>
<text x="212.9" y="91.7">5</text>
<text x="217.5" y="95.5">10</text>
<text x="217.5" y="91.7">6</text>
<text x="220.5" y="93.6">13</text>
<text x="225.7" y="93.6">12</text>
<text x="50" y="97">12</text>
<text x="50" y="98.9">13</text>
<text x="56.2" y="98">11</text>
<text x="212.9" y="99.4">1</text>
<text x="217.5" y="99.4">2</text>
<text x="221.1" y="101.3">3</text>
<text x="221.1" y="97.5">9</text>
<text x="225.7" y="101.3">4</text>
<text x="225.7" y="97.5">8</text>
<text x="239" y="97.5">1</text>
<text x="239" y="98.4">2</text>
<text x="239" y="99.4">3</text>
<text x="239" y="100.4">4</text>
<text x="239" y="101.3">5</text>
<text x="240" y="98">1</text>
<text x="240" y="98.9">2</text>
<text x="240" y="99.9">3</text>
<text x="240" y="100.9">4</text>
<text x="240" y="101.8">5</text>
<text x="242" y="98">14</text>
<text x="242" y="98.9">15</text>
<text x="242" y="99.9">16</text>
<text x="242" y="100.9">17</text>
<text x="242" y="101.8">18</text>
<text x="243.5" y="97.5">14</text>
<text x="243.5" y="98.4">15</text>
<text x="243.5" y="99.4">16</text>
<text x="243.5" y="100.4">17</text>
<text x="243.5" y="101.3">18</text>
<text x="212.9" y="103.3">5</text>
<text x="217.5" y="103.3">6</text>
<text x="238.4" y="106.2">10</text>
<text x="238.4" y="107.1">11</text>
<text x="239" y="102.3">6</text>
<text x="239" y="103.3">7</text>
<text x="239" y="104.2">8</text>
<text x="239" y="105.2">9</text>
<text x="240" y="102.8">6</text>
<text x="240" y="103.8">7</text>
<text x="240" y="104.7">8</text>
<text x="240" y="105.7">9</text>
<text x="240" y="106.7">10</text>
<text x="240" y="107.6">11</text>
<text x="242" y="102.8">19</text>
<text x="242" y="103.8">20</text>
<text x="242" y="104.7">21</text>
<text x="242" y="105.7">22</text>
<text x="242" y="106.7">23</text>
<text x="242" y="107.6">24</text>
<text x="243.5" y="102.3">19</text>
<text x="243.5" y="103.3">20</text>
<text x="243.5" y="104.2">21</text>
<text x="243.5" y="105.2">22</text>
<text x="243.5" y="106.2">23</text>
<text x="243.5" y="107.1">24</text>
<text x="256.2" y="106.2">12</text>
<text x="261.5" y="106.2">13</text>
<text x="238.4" y="108.1">12</text>
<text x="238.4" y="109.1">13</text>
<text x="240" y="108.6">12</text>
<text x="240" y="109.6">13</text>
<text x="242" y="108.6">25</text>
<text x="242" y="109.6">26</text>
<text x="243.5" y="108.1">25</text>
<text x="243.5" y="109.1">26</text>
<text x="256.2" y="113.8">1</text>
<text x="40.5" y="119.7">1</text>
<text x="49.3" y="119.7">20</text>
<text x="256.2" y="115.7">2</text>
<text x="40.5" y="121.6">2</text>
<text x="40.5" y="123.6">3</text>
<text x="40.5" y="125.5">4</text>
<text x="41.8" y="120.1">DIR</text>
<text x="41.8" y="122">A1</text>
<text x="41.8" y="123.9">A2</text>
<text x="41.8" y="125.9">A3</text>
<text x="47.3" y="122">OE</text>
<text x="47.4" y="125.9">B2</text>
<text x="47.4" y="123.9">B1</text>
<text x="47.4" y="120.1">v+</text>
<text x="49.3" y="125.5">17</text>
<text x="49.3" y="123.6">18</text>
<text x="49.3" y="121.6">19</text>
<text x="40.5" y="127.4">5</text>
<text x="40.5" y="129.4">6</text>
<text x="40.5" y="131.3">7</text>
<text x="41.8" y="127.8">A4</text>
<text x="41.8" y="129.7">A5</text>
<text x="41.8" y="131.7">A6</text>
<text x="47.4" y="131.7">B5</text>
<text x="47.4" y="129.7">B4</text>
<text x="47.4" y="127.8">B3</text>
<text x="49.3" y="131.3">14</text>
<text x="49.3" y="129.4">15</text>
<text x="49.3" y="127.4">16</text>
<text x="39.9" y="137.1">10</text>
<text x="40.5" y="133.2">8</text>
<text x="40.5" y="135.2">9</text>
<text x="41.8" y="133.6">A7</text>
<text x="41.8" y="135.5">A8</text>
<text x="41.8" y="137.5">GND</text>
<text x="47.4" y="137.5">B8</text>
<text x="47.4" y="135.5">B7</text>
<text x="47.4" y="133.6">B6</text>
<text x="49.3" y="137.1">11</text>
<text x="49.3" y="135.2">12</text>
<text x="49.3" y="133.2">13</text>
</g>
<g font-size=".9" fill="#000080">
<text x="35.1" y="1.6">74HC04AN</text>
<text x="35.2" y=".8">U5.3</text>
<text x="42.5" y="1.8">J1</text>
<text x="35.1" y="7.9">74HC04AN</text>
<text x="35.2" y="7.1">U5.4</text>
<text x="42.5" y="8">J2</text>
<text x="35.1" y="14.2">74HC04AN</text>
<text x="35.2" y="13.3">U5.2</text>
<text x="42.5" y="14.3">J3</text>
<text x="63.5" y="17.7">CD4068BE</text>
<text x="65.2" y="17">U11</text>
<text x="35.1" y="20.5">74HC04AN</text>
<text x="35.2" y="19.6">U5.5</text>
<text x="42.5" y="20.6">J4</text>
<text x="181.2" y="23.8">74LS123 DIP-16</text>
<text x="181.3" y="23">U1.2</text>
<text x="35.1" y="26.8">74HC04AN</text>
<text x="35.2" y="25.9">U5.1</text>
<text x="42.5" y="26.9">J5</text>
<text x="110.6" y="27.3">100nF</text>
<text x="110.7" y="26.4">C9</text>
<text x="116.9" y="27.3">100nF</text>
<text x="117" y="26.4">C8</text>
<text x="122.7" y="27.3">100nF</text>
<text x="122.8" y="26.4">C10</text>
<text x="130" y="27.3">100nF</text>
<text x="130" y="26.4">C7</text>
<text x="135.8" y="27.3">100nF</text>
<text x="135.8" y="26.4">C5</text>
<text x="142" y="27.3">100nF</text>
<text x="142.1" y="26.4">C6</text>
<text x="165" y="28.3">U9.3</text>
<text x="170" y="28.3">74LS07</text>
<text x="35.1" y="33">74HC04AN</text>
<text x="35.2" y="32.2">U5.6</text>
<text x="42.5" y="33.2">J6</text>
<text x="168" y="33">74LS07</text>
<text x="168.1" y="32.1">U9.2</text>
<text x="42.5" y="39.4">J7</text>
<text x="31.7" y="42.3">74HC02</text>
<text x="32.2" y="43.3">U10.2</text>
<text x="15.7" y="52">P1</text>
<text x="15.8" y="52.9">SBH11-PBPC-D13-RA-BK</text>
<text x="120.9" y="65.9">U6.1</text>
<text x="135.8" y="65.9">74HC08</text>
<text x="135.9" y="65">U6.2</text>
<text x="155.6" y="65.5">470pF</text>
<text x="157" y="64.6">C2</text>
<text x="159.9" y="61.2">10k</text>
<text x="160" y="60.3">R8</text>
<text x="166.2" y="63.9">74LS123 DIP-16</text>
<text x="166.4" y="63">U2.1</text>
<text x="177.3" y="65.5">C3</text>
<text x="180.2" y="62.1">10k</text>
<text x="180.3" y="61.3">R9</text>
<text x="186.5" y="64.9">74LS123 DIP-16</text>
<text x="186.6" y="64">U2.2</text>
<text x="120.8" y="66.8">74HC08</text>
<text x="175.9" y="66.5">470pF</text>
<text x="52.4" y="83.8">U6.3</text>
<text x="60.3" y="83.4">10nF</text>
<text x="60.9" y="82.4">C1</text>
<text x="63.7" y="79">22k</text>
<text x="63.9" y="78.2">R7</text>
<text x="70.1" y="81.8">74LS123 DIP-16</text>
<text x="70.2" y="80.9">U1.1</text>
<text x="134" y="79.1">74HC273</text>
<text x="135.7" y="78.1">U3</text>
<text x="52.2" y="84.7">74HC08</text>
<text x="211.6" y="89.2">U9.6</text>
<text x="216.3" y="89.2">74LS07</text>
<text x="211.4" y="93.1">U9.4</text>
<text x="216.3" y="93.1">74LS07</text>
<text x="219.6" y="95">U8.1</text>
<text x="219.6" y="91.1">U9.5</text>
<text x="224.5" y="91.1">74LS07</text>
<text x="225" y="95">74LS07</text>
<text x="239.6" y="96">PRINTER</text>
<text x="253.1" y="95">4.7k</text>
<text x="253.2" y="94.1">R6</text>
<text x="27.9" y="101.9">74HC02</text>
<text x="51.5" y="100.8">74HC08</text>
<text x="52.2" y="101.7">U6.4</text>
<text x="176.7" y="101.8">74LS74</text>
<text x="177.6" y="100.8">U7.1</text>
<text x="211.4" y="100.8">U8.6</text>
<text x="211.4" y="96.9">U8.2</text>
<text x="216.3" y="100.8">74LS07</text>
<text x="216.3" y="96.9">74LS07</text>
<text x="219.6" y="98.9">U8.3</text>
<text x="224.5" y="98.9">74LS07</text>
<text x="262.7" y="98.9">74LS74</text>
<text x="263.3" y="97.9">U7.2</text>
<text x="28" y="102.8">U10.1</text>
<text x="64" y="102.2">74HC02</text>
<text x="65.2" y="103.2">U10.3</text>
<text x="195.1" y="103.2">4.7k</text>
<text x="195.3" y="102.3">R5</text>
<text x="197.5" y="103.2">4.7k</text>
<text x="197.7" y="102.3">R2</text>
<text x="200" y="103.2">4.7k</text>
<text x="200.1" y="102.3">R3</text>
<text x="202.4" y="103.2">4.7k</text>
<text x="202.5" y="102.3">R4</text>
<text x="211.4" y="104.6">U8.4</text>
<text x="216.3" y="104.6">74LS07</text>
<text x="219.6" y="102.7">U8.5</text>
<text x="224.5" y="102.7">74LS07</text>
<text x="258.5" y="104.5">74LS07</text>
<text x="258.5" y="103.7">U9.1</text>
<text x="161.7" y="110.8">74HC02</text>
<text x="161.8" y="109.9">U10.4</text>
<text x="42.1" y="118.7">SN74LVC245AN</text>
<text x="44.6" y="117.6">U4</text>
<text x="154.6" y="119.6">C4</text>
<text x="198.6" y="116.7">4.7k</text>
<text x="199.1" y="115.8">R1</text>
<text x="255.3" y="118.2">SELECT</text>
<text x="256.4" y="117.2">H1</text>
<text x="154.1" y="124.9">100k</text>
<text x="154.2" y="124.1">R10</text>
<text x="154.6" y="120.5">100nF</text>
<text x="199.4" y="123.5">2N7000</text>
<text x="199.9" y="121.6">Q1</text>
</g>
<g font-size=".9" fill="#8d2323">
<text x="42.3" y="3.3">1</text>
<text x="42.3" y="4.3">2</text>
<text x="42.3" y="5.2">3</text>
<text x="42.3" y="9.6">1</text>
<text x="42.3" y="10.5">2</text>
<text x="42.3" y="11.5">3</text>
<text x="42.3" y="15.8">1</text>
<text x="42.3" y="16.8">2</text>
<text x="42.3" y="17.8">3</text>
<text x="42.3" y="22.1">1</text>
<text x="42.3" y="23.1">2</text>
<text x="42.3" y="28.4">1</text>
<text x="42.3" y="29.4">2</text>
<text x="42.3" y="24.1">3</text>
<text x="42.3" y="34.7">1</text>
<text x="42.3" y="35.6">2</text>
<text x="42.3" y="30.3">3</text>
<text x="42.3" y="41">1</text>
<text x="42.3" y="41.9">2</text>
<text x="42.3" y="36.6">3</text>
<text x="42.3" y="42.9">3</text>
</g>
<g font-size=".9" fill="#f00">
<text x="66.2" y="19.7">VDD</text>
<text x="68.7" y="19.2">14</text>
<text x="139.2" y="80.1">20</text>
</g>
<g font-size=".9">
<text x="62.2" y="25">7</text>
<text x="63.2" y="25.5">VSS</text>
<text x="132.1" y="88.8">10</text>
<text x="133.7" y="89.3">GND</text>
</g>
<g font-size=".9" fill="#840000">
<text x="28.9" y="40.6">8</text>
<text x="28.9" y="38.6">9</text>
<text x="38.8" y="39.6">10</text>
<text x="28.4" y="100">11</text>
<text x="28.4" y="98">12</text>
<text x="38.3" y="99">13</text>
<text x="60.8" y="98">5</text>
<text x="60.8" y="100">6</text>
<text x="71.2" y="99">4</text>
<text x="162.2" y="112.1">2</text>
<text x="162.2" y="114">3</text>
<text x="172.6" y="113">1</text>
</g>
<g font-size=".8" fill="#800">
<text x="257.8" y="95.5">11</text>
<text x="257.8" y="92.6">12</text>
<text x="259.8" y="93.2">D</text>
<text x="262.2" y="91" transform="rotate(-90 262.2 91)">10</text>
<text x="262.7" y="93.1" transform="rotate(-90 262.7 93.1)">Sd</text>
<text x="264.4" y="93.2">Q</text>
<text x="266.4" y="95.5">8</text>
<text x="266.4" y="92.6">9</text>
<text x="176.2" y="100.8" transform="rotate(-90 176.2 100.8)">4</text>
<text x="259.8" y="96.1">Cp</text>
<text x="262.2" y="98.3" transform="rotate(-90 262.2 98.3)">13</text>
<text x="262.7" y="96.2" transform="rotate(-90 262.7 96.2)">Cd</text>
<text x="264.4" y="96.1">Q</text>
<text x="171.4" y="103.3">5</text>
<text x="171.4" y="106.2">6</text>
<text x="173.8" y="103.8">Q</text>
<text x="173.8" y="106.7">Q</text>
<text x="176.8" y="103.7" transform="rotate(-90 176.8 103.7)">Sd</text>
<text x="176.8" y="106.8" transform="rotate(-90 176.8 106.8)">Cd</text>
<text x="178" y="106.7">Cp</text>
<text x="178.4" y="103.8">D</text>
<text x="180.9" y="103.3">2</text>
<text x="180.9" y="106.2">3</text>
<text x="176.2" y="109.3" transform="rotate(-90 176.2 109.3)">1</text>
</g>
</svg>
